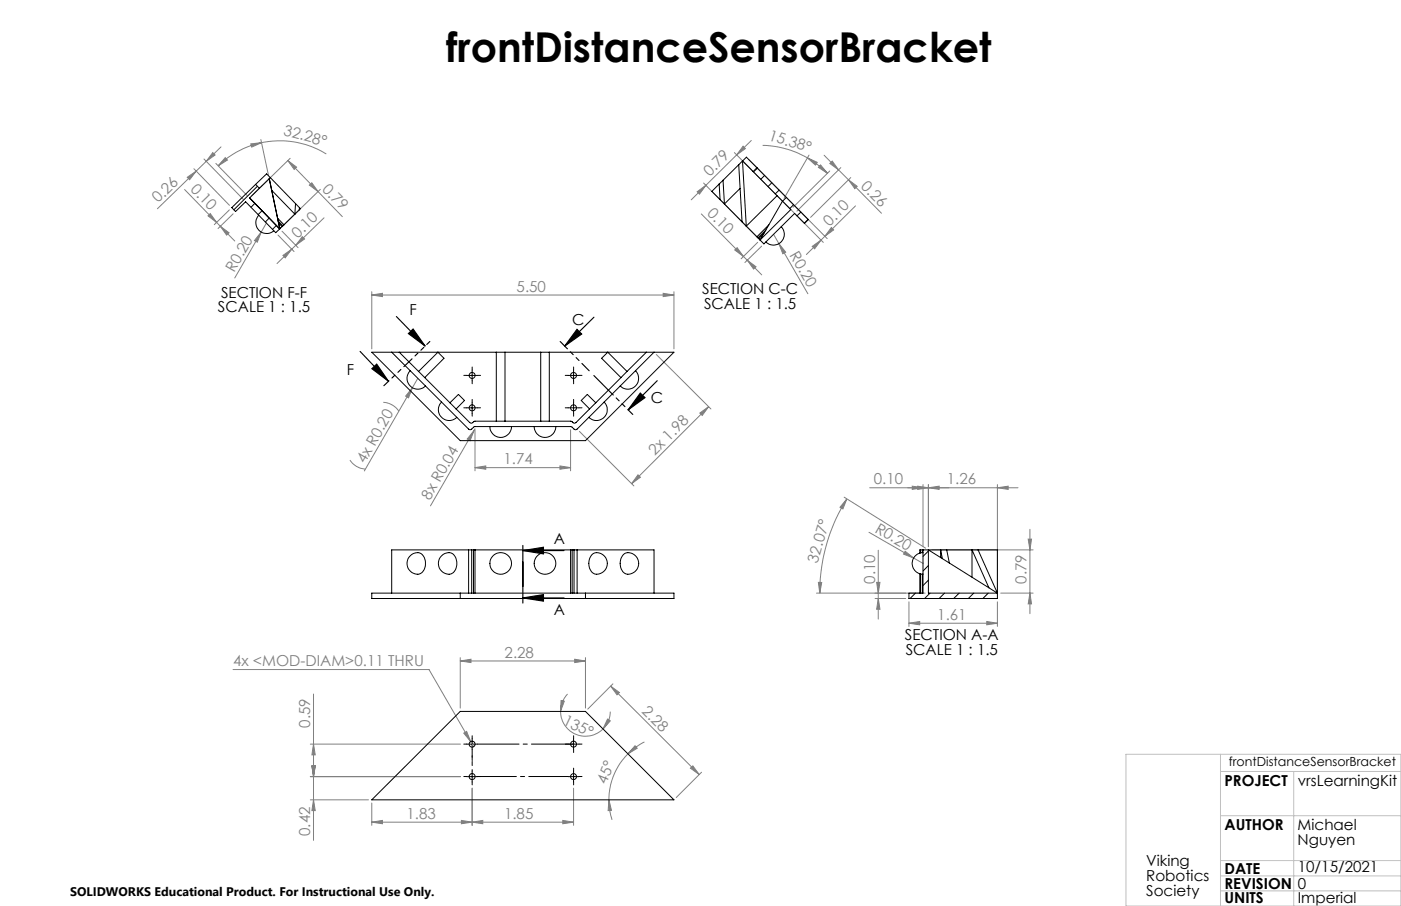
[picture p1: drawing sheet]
<svg xmlns="http://www.w3.org/2000/svg" width="432mm" height="279mm" viewBox="0 0 432 279" stroke-linecap="round" stroke-linejoin="round" font-family="sans-serif">
<g fill="none" stroke="#000" stroke-width=".35">
<path d="M122.2 97.6l8.8 9.1M183.1 97.8l-9.1 9M111 108.4l8.7 9.2M114.6 113.7l1.5-1.4 3.6 5.3zM125.9 102.9l1.4-1.4 3.7 5.2zM177.8 101.6l1.5 1.4-5.3 3.8zM202.6 117.4l-9 9M197.3 121.2l1.5 1.4-5.2 3.8zM161.1 169.8l6.4-1v2zM161.1 169.8h12.7M161.1 168.2v17.8M161.1 184.4l6.4-1v2z"/>
<path d="M161.1 184.4h12.7"/>
</g>
<g fill="none" stroke="#808080" stroke-width=".31">
<path d="M56.9 58.5l11 11.3M57.7 54.7l2.8-1.9-2 2.6zM59.8 52l10.9 11.3M60.5 52.8l-12 11.6M62.9 49l12.1 12.5M65.6 47.1l.7 .7-2.7 1.9zM66.5 50.4l9.7 9.9M68.1 45.3l-7.6 7.5M69.4 48.6l.7 .8-2.9 1.8zM77.3 44.4l3.3-.4-3 1.4zM80.4 43l2.4 11.2M80.6 44a27.5 27.5 0 0 0-13.4 7.2"/>
<path d="M80.6 44a27.3 27.3 0 0 1 20 3.5M88.7 49.5l2.7 2-.7 .7zM88.7 49.5l16.8 17.3M89.4 48.8l-11.8 11.6M95.4 57.1l.7-.7 1.9 2.7zM98.7 58.4l-11.8 11.5M214.9 59.1l2.7-1.9-2 2.7zM216.9 56.4l16.6 16.9M217.6 57.1l-4.6 4.5M226.3 47.1l5.1 5.1M227 47.8l-9.4 9.3M229 45.1l.7 .7-2.7 2z"/>
<path d="M229.6 50.3l24.2 24.5M230.8 49.2l24.2 24.4M231.6 43.3l-4.6 4.5M235.1 44.8a29.1 29.1 0 0 1 13.7 3.9M248.8 48.7l3.1 1.4-.6 .8zM248.8 48.7l3.9 2.6 2.3 2.1M249.3 47.8l-7.6 13.4M252.9 50.9l2.1 2.5-2.8-1.8zM254 47.9l4.4 4.5M255.7 52.7l-11.3 11.2M256.5 49.7l1.9 2.7-2.6-2zM258.4 52.4l3.1 3.1"/>
<path d="M259.2 51.7l-13.6 13.4M261.5 55.5l2.7 2-.7 .7zM261.5 55.5l10.2 10.3M262.2 54.8l-12.4 12.2M64.1 66.6l.7-.7 1.9 2.7zM67.9 69.8l4.5 4.5M67.9 69.8l2.7 2-.8 .7zM70.7 64.7l-4.7 4.6M71.9 65.9l-4.7 4.6M80.5 71.6l-1.2 3.1-.9-.5zM80.5 71.6l-8.1 14.1M82.2 68.7l-1.7 2.9"/>
<path d="M85.7 72.5l4.9 5.1M86.9 71.3l5 5.1M87.2 78.8l2.7-2-2 2.7zM89.9 76.8l-4.5 4.5M93.2 73l.7 .7-2.7 1.9zM99.9 67.2l-10 9.6M216.1 66l13 13.1M226.4 77.1l.8-.7 1.9 2.7zM229.1 79.1l1.2 1.2M233.5 74.7l-5.1 5.1M234.7 75.9l-5.1 5.1M238.4 72.2l1.7 2.9"/>
<path d="M240.1 75.1l2 2.7-.8 .4zM240.1 75.1l8.9 15.5M250.3 76l2.7-2-1.9 2.7zM253 74l-4.5 4.5M254.2 72.8l-1.2 1.2M256.2 70.2l.7 .7-2.7 1.9zM263.7 63.5l-9.5 9.3M114.6 91l3.3-.5v1zM114.6 90v17.6M114.6 91h93.1M204.4 90.5l3.3 .5-3.3 .5zM207.7 90v17.6"/>
<path d="M230.3 80.3l2.7 2-.7 .7zM230.3 80.3l4.5 4.5M127.1 119.6l-14.8 25.6M127.1 119.6l-1.2 3.1-.9-.5zM128.8 116.7l-1.7 2.9M202.3 109.3l16.8 16.8M118.1 124.1a6.2 6.2 0 0 1 4.8 2.7M146.1 132.8l-1.2 3.1-.9-.5zM146.1 132.8l-13.4 23.2M146.4 132.5v12.7M146.4 132.2l-.3 .6M175.9 132.5v12.7"/>
<path d="M178.6 133l16.8 16.9M215.7 127.4l2.7-2-2 2.7zM218.4 125.4l-23.7 23.8M107.8 141.9a6.1 6.1 0 0 0 4.8 2.8M146.4 144.2l3.3-.5v1zM146.4 144.2h29.5M172.6 143.7l3.3 .5-3.3 .5zM196.6 146.4l.8 .8-2.7 2zM260.2 153.3l25.1 15.8M261 153.8l-1.2 3.2-.9-.6zM261 153.8a54.2 54.2 0 0 0-8.3 29.1M281.2 149.9l3.3 .5-3.3 .5z"/>
<path d="M282.8 149.9l3.3 .5-3.3 .5zM284.5 149.4v19.2M286.1 150.4l3.4-.5v1zM286.1 149.4v19.2M307.4 150.4l3.3-.5v1zM307.4 149.4v32.5M313.8 150.4h-45.8M252.2 179.6h1.1l-.6 3.3zM267.8 164.1l13.8 8M270.2 179.6h1l-.5 3.3zM270.7 169.7v21.2M279 170l2.6 2.1-3.1-1.2z"/>
<path d="M281.6 172.1l2.9 1.6M287.1 169.6h31.3M316.9 166.3h1l-.5 3.3zM317.4 163.2v26.1M251.6 182.9h33.6M269.7 184.6h9.5M270.7 184.6l.5 3.3h-1zM280.1 192.2l3.4-.5v1zM280.1 185.6v7.6M280.1 192.2h27.3M304.1 191.7l3.3 .5-3.3 .5zM307.4 185.6v7.6"/>
<path d="M308.4 182.9h10M317.4 182.9l.5 3.3h-1zM71.8 206.5h60.4l13.8 23.8M96.6 214v45.2M141.9 203.8l3.3-.5v1zM141.9 202.8v15.6M141.9 203.8h38.5M172.8 219.4a7.7 7.7 0 0 0 4.7 7.1 7.7 7.7 0 0 0 8.3-1.7M172.9 216l1 .3-1.1 3.1zM174.9 214l-.9 1.3-.8 1.4-.4 2.7M177.1 203.3l3.3 .5-3.3 .5zM180.4 202.8v15.6"/>
<path d="M188.1 219.5l-.5 2.7-.8 1.4-1 1.2M188.2 211.6l2.7 2-.7 .7zM188.2 211.6l27.3 27.3M188.9 210.9l-7.7 7.8M95.6 229.5h46.3M95.6 239.5h46.3M96.1 236.2h1.1l-.6 3.3zM96.6 229.5l.6 3.3h-1.1zM142.9 226.1l.9-.5 1.3 3.1zM187.3 221.8l.8 .5-2.3 2.5zM193.5 232.5a20.1 20.1 0 0 0-5.8 14.2M195.7 230l.7 .8-2.9 1.7z"/>
<path d="M198.6 228.8l-2.9 1.8-2.2 1.9M212.8 236.9l.7-.7 2 2.7zM216.2 238.2l-7.8 7.8M95.6 246.7h18M96.6 246.7l.6 3.3h-1.1zM114.6 253.5l3.3-.5v1zM114.6 247.7v6.8M142.2 253l3.3 .5-3.3 .5zM145.5 253.5l3.3-.5v1zM145.5 243.1v11.4M173.5 253l3.3 .5-3.3 .5zM176.8 253.5h-62.2"/>
<path d="M176.8 243.1v11.4M187.7 246.7l.8 3.2-1.1 .1zM187.7 246.7l.2 2.7 .7 3.4"/>
</g>
<g fill="none" stroke="#000" stroke-width=".31" stroke-dasharray="15.2 1.3 1.3 1.3">
<path d="M143.9 115.8h-1M145.5 114.1v-.9M145.5 117.4v.9M147.2 115.8h.9M175.1 115.8h-.9M176.8 114.1v-.9M176.8 117.4v.9M178.5 115.8h.9M143.9 125.8h-1M145.5 124.1v-.9M145.5 127.4v.9M147.2 125.8h.9"/>
<path d="M175.1 125.8h-.9M176.8 124.1v-.9M176.8 127.4v.9M178.5 125.8h.9M143.9 239.5h-1M143.9 229.5h-1M145.5 227.8v-.9M145.5 231.1v3.5M147.2 239.5h.9M175.1 229.5h-.9M176.8 237.8v-.9M176.8 227.8v-.9"/>
<path d="M176.8 231.1v1M178.5 239.5h.9M178.5 229.5h.9M145.5 241.1v1M176.8 241.1v1"/>
</g>
<path d="M145.5 237.8v-4.7" fill="none" stroke="#000" stroke-width=".31" stroke-dasharray="15.2 1.3 1.3 1.3" stroke-dashoffset="14.8"/>
<path d="M175.1 239.5h-28.1" fill="none" stroke="#000" stroke-width=".31" stroke-dasharray="15.2 1.3 1.3 1.3" stroke-dashoffset="3.1"/>
<path d="M147.2 229.5h29.4" fill="none" stroke="#000" stroke-width=".31" stroke-dasharray="15.2 1.3 1.3 1.3" stroke-dashoffset="2.5"/>
<g fill="none" stroke="#000" stroke-width=".31">
<path d="M143.8 115.8h3.4M145.5 114.1v3.3M175.1 115.8h3.3M176.8 114.1v3.3M143.8 125.8h3.4M145.5 124.1v3.4M175.1 125.8h3.3M176.8 124.1v3.4M143.8 239.5h3.4M143.8 229.5h3.4M145.5 227.8v3.3M145.5 237.8v3.4"/>
<path d="M175.1 239.5h3.3M175.1 229.5h3.3M176.8 227.8v3.3M176.8 237.8v3.4"/>
</g>
<path d="M172.6 105.3l9 9" fill="none" stroke="#000" stroke-width=".35" stroke-dasharray="6.3 1.3 1.3 1.3 1.3 1.3" stroke-dashoffset="3.2"/>
<path d="M183 115.8l4.5 4.5" fill="none" stroke="#000" stroke-width=".35" stroke-dasharray="6.3 1.3 1.3 1.3 1.3 1.3"/>
<path d="M118.3 118.9l7.8-7.3M195 127.8l-7.5-7.5" fill="none" stroke="#000" stroke-width=".35" stroke-dasharray="6.3 1.3 1.3 1.3 1.3 1.3" stroke-dashoffset="4.2"/>
<path d="M132.5 105.3l-6.4 6.3" fill="none" stroke="#000" stroke-width=".35" stroke-dasharray="6.3 1.3 1.3 1.3 1.3 1.3" stroke-dashoffset="5"/>
<path d="M347 232.6h84.8v46.8h-84.8zM376.2 232.6v46.8M376.2 237.9h55.6M398.7 237.9v41.5M376.2 251.6h55.6M376.2 265.4h55.6M376.2 270.1h55.6M376.2 274.7h55.6" fill="none" stroke="#c0c0c0" stroke-width=".31"/>
<g fill="#000">
<path d="M125.9 102.9l1.4-1.4 3.7 5.2zM114.6 113.7l1.5-1.4 3.6 5.3z"/>
<path d="M177.8 101.6l1.5 1.4-5.3 3.8zM197.3 121.2l1.5 1.4-5.2 3.8z"/>
<path d="M161.1 169.8l6.4-1v2zM161.1 184.4l6.4-1v2z"/>
</g>
<g fill="#808080">
<path d="M279 170l2.6 2.1-3.1-1.2z"/>
<path d="M146.1 132.8l-1.2 3.1-.9-.5z"/>
<path d="M127.1 119.6l-1.2 3.1-.9-.5z"/>
<path d="M80.5 71.6l-1.2 3.1-.9-.5z"/>
<path d="M240.1 75.1l2 2.7-.8 .4z"/>
<path d="M95.4 57.1l.7-.7 1.9 2.7zM88.7 49.5l2.7 2-.7 .7z"/>
<path d="M230.3 80.3l2.7 2-.7 .7zM226.4 77.1l.8-.7 1.9 2.7z"/>
<path d="M252.9 50.9l2.1 2.5-2.8-1.8zM248.8 48.7l3.1 1.4-.6 .8z"/>
<path d="M77.3 44.4l3.3-.4-3 1.4zM69.4 48.6l.7 .8-2.9 1.8z"/>
<path d="M204.4 90.5l3.3 .5-3.3 .5zM114.6 91l3.3-.5v1zM172.6 143.7l3.3 .5-3.3 .5zM146.4 144.2l3.3-.5v1zM142.2 253l3.3 .5-3.3 .5zM114.6 253.5l3.3-.5v1zM286.1 150.4l3.4-.5v1zM281.2 149.9l3.3 .5-3.3 .5z"/>
<path d="M145.5 253.5l3.3-.5v1zM173.5 253l3.3 .5-3.3 .5zM141.9 203.8l3.3-.5v1zM177.1 203.3l3.3 .5-3.3 .5zM142.9 226.1l2.2 2.6-1.3-3.1zM280.1 192.2l3.4-.5v1zM304.1 191.7l3.3 .5-3.3 .5zM282.8 149.9l3.3 .5-3.3 .5zM307.4 150.4l3.3-.5v1z"/>
<path d="M57.7 54.7l2.8-1.9-2 2.6zM65.6 47.1l.7 .7-2.7 1.9z"/>
<path d="M93.2 73l.7 .7-2.7 1.9zM87.2 78.8l2.7-2-2 2.7z"/>
<path d="M250.3 76l2.7-2-1.9 2.7zM256.2 70.2l.7 .7-2.7 1.9z"/>
<path d="M214.9 59.1l2.7-1.9-2 2.7zM229 45.1l.7 .7-2.7 2z"/>
<path d="M215.7 127.4l2.7-2-2 2.7zM196.6 146.4l.8 .8-2.7 2z"/>
<path d="M195.7 230l.7 .8-2.9 1.7zM187.7 246.7l.8 3.2-1.1 .1z"/>
<path d="M261 153.8l-1.2 3.2-.9-.6zM252.2 179.6h1.1l-.6 3.3z"/>
<path d="M317.4 182.9l.5 3.3h-1zM316.9 166.3h1l-.5 3.3z"/>
<path d="M96.6 229.5l.6 3.3h-1.1zM96.1 236.2h1.1l-.6 3.3zM96.1 236.2h1.1l-.6 3.3zM96.6 246.7l.6 3.3h-1.1zM270.2 179.6h1l-.5 3.3zM270.7 184.6l.5 3.3h-1z"/>
<path d="M64.1 66.6l.7-.7 1.9 2.7zM67.9 69.8l2.7 2-.8 .7z"/>
<path d="M256.5 49.7l1.9 2.7-2.6-2zM261.5 55.5l2.7 2-.7 .7z"/>
<path d="M188.2 211.6l2.7 2-.7 .7zM212.8 236.9l.7-.7 2 2.7z"/>
<path d="M172.9 216l1 .3-1.1 3.1zM187.3 221.8l.8 .5-2.3 2.5z"/>
</g>
<g fill="none" stroke="#000" stroke-width=".31">
<path d="M78.8 56.9l1.1 1.2M78.8 56.9l-7.4 7.1 1.2 1.2 3.1-3 9.3 9.6 1.2-1.2M79.3 57.4l-7.2 7.3M79.9 58.1l-3 3 9.3 9.5M83 55.1l3.2 15.5M83 55.1l-3.1 3M83 55.1l3.3 15.5M83.3 54.8l-1.1-1.2-3.4 3.3M83.3 54.8l-.3 .3M83.3 54.8l9 9.2M83.7 58.7l7.2 7.3 .2-3.2M221.7 56.8l.2 4.8"/>
<path d="M221.7 56.8l-2.3 2.2 3.9 3.9M222.8 55.6l.5 7.3M222.8 55.6l-1.1 1.2M227.7 50.8l2.3-2.3 3.3 3.2M227.7 50.8l1 17.6M227.7 50.8l-4.9 4.8M228.1 58.1l-4.8 4.8M228.8 49.6l1.2 20.1M228.8 49.6h.1M228.9 49.6l3.2 3.3M232.1 52.9l11.6 11.7-9.5 9.4M233.3 51.7l-1.2 1.2"/>
<path d="M233.3 51.7l15.8 16-1.1 1.2-3.1-3.1-9.5 9.4-1.2-1.2M233.4 51.9l-1.2 1.1M235.7 54.1l-1.2 1.2M237.9 56.4l-1.2 1.1M240.1 58.6l-1.2 1.2M76.9 61l9.3 9.6M78.5 62.7l-1.1 1.2M79.8 66.4a3.3 3.3 0 0 0 0 4.6 3.3 3.3 0 0 0 4.6 .2M80.8 65l-1.2 1.2M82.9 67.3l-1.1 1.2M85.2 69.6l-1.2 1.1M85.6 67.3l1.9 2"/>
<path d="M85.8 68.2l1.4 1.4M85.9 68.8l1 1.1M86.1 69.9l.3 .5M86.1 70.1l.3 .3M86.2 70.3l.2 .1M86.2 70.6h.1M86.3 70.1l.2 .2M86.5 70.3l-.2 .3M86.9 69.9l-.4 .4M87.2 69.6l-.3 .3M87.5 69.3l-.3 .3M92.3 64.7l-4.8 4.6"/>
<path d="M92.3 64v.7M92.3 64l.3 .3-.3 .4M223.3 62.9l5.4 5.5M228.7 68.4l1.3 1.3M230 69.7l3.3 3.3M233.3 73l.3 .3M233.6 73.3l.3 .3M233.9 73.6l.3 .4M235.4 72l-1.5 1.6M236.1 70.9l-2.5 2.4M237 69.4l-3.7 3.6M239.5 60.4l-9.5 9.3"/>
<path d="M240.8 69.9a3.3 3.3 0 0 1-.1 4.7 3.3 3.3 0 0 1-4.7 0M242.4 60.9l-1.2 1.2-6.9 11.8M244.6 63.1l-1.2 1.2M246.8 65.4l-1.2 1.2M249.1 67.6l-1.2 1.2M114.6 108.6h93.1l-27.3 27.3h-38.5zM120.7 108.6l23.7 23.7 .5 .2 1.4-.9h29.7l1.1 .9h.6l23.9-23.9M123 108.6l7.9 7.9M126.4 114.3a3.3 3.3 0 0 0 0 4.7 3.3 3.3 0 0 0 4.7 0M129 114.5l6-5.9 1.8 1.9-5.9 6M130.9 116.5l14 13.9a.73 .73 0 0 0 1-.3l.4-.2h29.7l.4 .2a.74 .74 0 0 0 1.1 .2l13.9-13.8M153 108.6v21.3"/>
<path d="M155.6 108.6v21.3M166.7 108.6v21.3M169.3 108.6v21.3M193.3 114.5l-1.9 2M193.3 114.5l-6-5.9-1.9 1.9 6 6M195.9 114.3a3.3 3.3 0 0 1-.1 4.7 3.3 3.3 0 0 1-4.7 0M199.2 108.6l-5.9 5.9M136.1 124a3.3 3.3 0 0 0 0 4.7 3.3 3.3 0 0 0 4.7 0M138.7 124.2l2.6-2.6 1.9 1.9-2.6 2.6M151 131.6a3.3 3.3 0 0 0 3.3 3.3 3.3 3.3 0 0 0 3.4-3.3M164.6 131.6a3.3 3.3 0 0 0 3.4 3.3 3.3 3.3 0 0 0 3.3-3.3M183.6 124.2l-2.6-2.6-1.9 1.9 2.6 2.6"/>
<path d="M186.2 124a3.3 3.3 0 0 1 0 4.7 3.3 3.3 0 0 1-4.7 0M126.3 171.6a2.66 2.66 0 0 1 3.1-1.1 2.66 2.66 0 0 1 1.7 2.8 3 3 0 0 1-2.8 3.8 3.3 3.3 0 0 1-2-5.5zM135.9 171.6a2.66 2.66 0 0 1 3.1-1.1 2.66 2.66 0 0 1 1.8 2.8 3 3 0 0 1-2.8 3.8 3.3 3.3 0 0 1-2.1-5.5zM144.4 169.6h1M144.4 169.6v13.3M144.4 169.6h-23.7v13.3M145.4 169.6v13.3M145.4 169.6h.5M145.9 169.6h.5M145.9 169.6v13.3M146.4 169.6h29.5M146.4 169.6v13.3"/>
<path d="M175.9 169.6h.5M175.9 169.6v13.3M176.4 169.6v13.3M176.4 169.6h.5M176.9 169.6h1M176.9 169.6v13.3M177.9 169.6v13.3M177.9 169.6h23.7v13.3M182.3 171.2a2.99 2.99 0 0 1 3.3-.3 2.99 2.99 0 0 1 1.6 2.8 3.1 3.1 0 0 1-4.6 2.9 4.2 4.2 0 0 1-.3-5.4zM191.9 171.2a2.99 2.99 0 0 1 3.3-.3 2.99 2.99 0 0 1 1.6 2.8 3.1 3.1 0 0 1-4.6 2.9 4.2 4.2 0 0 1-.3-5.4zM283.5 177v5.9M283.7 169.6h-.2v1"/>
<path d="M283.7 169.6h.6M283.7 169.6v.9M283.7 177v5.9M284.3 169.6h.2M284.3 169.6v.8M284.3 177.1v5.8M284.5 170.4a3.3 3.3 0 0 0-3.4 3.4 3.3 3.3 0 0 0 3.4 3.3M284.5 169.6h22.9v15h-27.3v-1.7h4.4zM286.1 169.9l-1.6 1.7M286.1 174.4l-1.6 1.7M286.1 178.9l-1.6 1.7M286.1 169.6l21.3 13.3h-21.3z"/>
<path d="M289.9 171.9v-2.3l.5 2.7M291.8 169.6l.8 4M299.6 178v-8.4l5.2 11.7M301.4 169.6l6 13.3M114.6 182.9h93.1v1.7h-93.1zM141.9 182.9v1.7M180.4 182.9v1.7M282.2 182.9l-1.7 1.7M286.6 182.9l-1.6 1.7M291.1 182.9l-1.6 1.7M295.6 182.9l-1.7 1.7M300.1 182.9l-1.7 1.7"/>
<path d="M304.6 182.9l-1.7 1.7M141.9 219.4h38.5l27.3 27.3h-93.1z"/>
<circle cx="145.5" cy="115.8" r=".92"/>
<circle cx="176.8" cy="115.8" r=".92"/>
<circle cx="145.5" cy="125.8" r=".92"/>
<circle cx="176.8" cy="125.8" r=".92"/>
<circle cx="154.3" cy="173.8" r="3.3"/>
<circle cx="168" cy="173.7" r="3.3"/>
<circle cx="145.5" cy="239.5" r=".92"/>
<circle cx="145.5" cy="229.5" r=".92"/>
<circle cx="176.8" cy="239.5" r=".92"/>
<circle cx="176.8" cy="229.5" r=".92"/>
</g>
<text font-size="12.7" x="137.5" y="19.1">frontDistanceSensorBracket</text>
<g font-size="4.7" fill="#808080">
<text x="87.2" y="41.6" transform="rotate(15 87.2 41.6)">32.28°</text>
<text x="236.6" y="43.1" transform="rotate(17 236.6 43.1)">15.38°</text>
<text x="58.5" y="58.7" transform="rotate(46 58.5 58.7)">0.10</text>
<text x="99.1" y="58.7" transform="rotate(46 99.1 58.7)">0.79</text>
<text x="218.7" y="54.6" transform="rotate(-45 218.7 54.6)">0.79</text>
<text x="265.1" y="57.7" transform="rotate(45 265.1 57.7)">0.26</text>
<text x="48.7" y="62.7" transform="rotate(-44 48.7 62.7)">0.26</text>
<text x="217.8" y="66.1" transform="rotate(45 217.8 66.1)">0.10</text>
<text x="255.6" y="70.1" transform="rotate(-45 255.6 70.1)">0.10</text>
<text x="91.8" y="73.6" transform="rotate(-44 91.8 73.6)">0.10</text>
<text x="243.2" y="78.7" transform="rotate(60 243.2 78.7)">R0.20</text>
<text x="72.2" y="84.1" transform="rotate(-60 72.2 84.1)">R0.20</text>
<text x="159.2" y="89.9">5.50</text>
<text x="112.4" y="143" transform="rotate(-60 112.4 143)">4x R0.20</text>
<text x="155.2" y="143.2">1.74</text>
<text x="201.8" y="140.6" transform="rotate(-45 201.8 140.6)">2x 1.98</text>
<text x="269.3" y="149.4">0.10</text>
<text x="291.9" y="149.4">1.26</text>
<text x="132.5" y="154.4" transform="rotate(-60 132.5 154.4)">8x R0.04</text>
<text x="269.5" y="164" transform="rotate(30 269.5 164)">R0.20</text>
<text x="252" y="173.8" transform="rotate(-74 252 173.8)">32.07°</text>
<text x="269.7" y="180" transform="rotate(-90 269.7 180)">0.10</text>
<text x="316.4" y="180" transform="rotate(-90 316.4 180)">0.79</text>
<text x="288.9" y="191.2">1.61</text>
<text x="155.5" y="202.8">2.28</text>
<text x="71.8" y="205.5">4x &lt;MOD-DIAM&gt;0.11 THRU</text>
<text x="197.6" y="219.5" transform="rotate(45 197.6 219.5)">2.28</text>
<text x="95.6" y="224.4" transform="rotate(-90 95.6 224.4)">0.59</text>
<text x="173.2" y="223.3" transform="rotate(26 173.2 223.3)">135°</text>
<text x="186.9" y="242.1" transform="rotate(-68 186.9 242.1)">45°</text>
<text x="95.6" y="257.8" transform="rotate(-90 95.6 257.8)">0.42</text>
<text x="125.3" y="252.5">1.83</text>
<text x="155.4" y="252.5">1.85</text>
</g>
<g font-size="4.7">
<text x="68.1" y="91.8">SECTION F-F</text>
<text x="216.4" y="90.7">SECTION C-C</text>
<text x="217" y="95.3">SCALE 1 : 1.5</text>
<text x="67.2" y="96.4">SCALE 1 : 1.5</text>
<text x="126.2" y="97.2">F</text>
<text x="176.3" y="100.1">C</text>
<text x="106.9" y="115.7">F</text>
<text x="200.6" y="124.4">C</text>
<text x="170.7" y="167.6">A</text>
<text x="170.7" y="189.7">A</text>
<text x="278.9" y="197.3">SECTION A-A</text>
<text x="279.1" y="201.9">SCALE 1 : 1.5</text>
<text x="377.4" y="242.3">PROJECT</text>
<text x="400" y="242.3">vrsLearningKit</text>
<text x="377.4" y="255.9">AUTHOR</text>
<text x="400" y="256">Michael</text>
<text x="400" y="260.5">Nguyen</text>
<text x="353.3" y="267.1">Viking</text>
<text x="377.4" y="269.5">DATE</text>
<text x="400" y="269.1">10/15/2021</text>
<text x="353.3" y="271.7">Robotics</text>
<text x="377.4" y="274">REVISION</text>
<text x="400" y="274">0</text>
<text x="353.3" y="276.2">Society</text>
<text x="377.4" y="278.5">UNITS</text>
<text x="400" y="278.5">Imperial</text>
</g>
<text font-size="3.9" x="378.8" y="236.3">frontDistanceSensorBracket</text>
<text font-size="3.8" x="21.6" y="276.3">SOLIDWORKS Educational Product. For Instructional Use Only.</text>
</svg>
